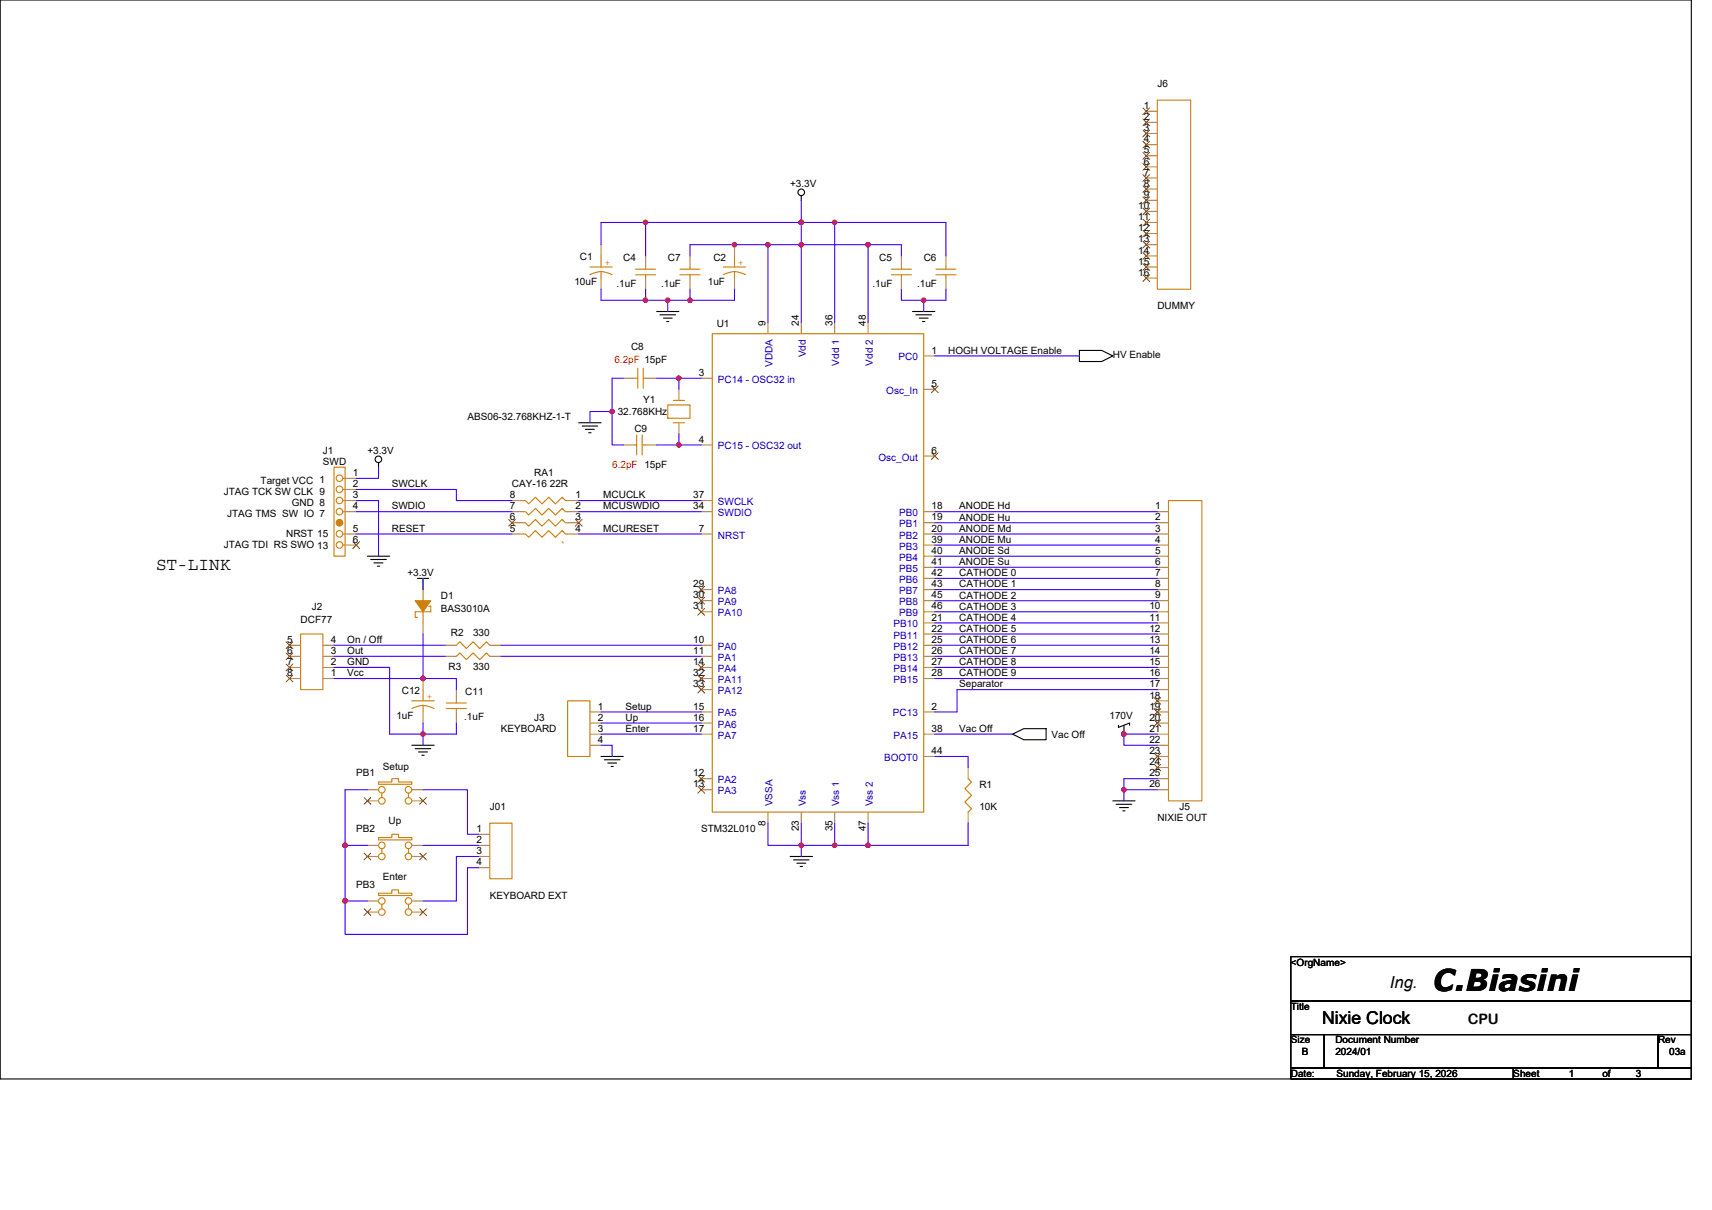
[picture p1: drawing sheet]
<svg xmlns="http://www.w3.org/2000/svg" width="297mm" height="210mm" viewBox="0 0 297 210" stroke-linecap="round" stroke-linejoin="round" font-family="sans-serif">
<g fill="none" stroke="#000" stroke-width=".19">
<path d="M0 0h293.5v187.2h-293.5zM139 34v.8M113.9 54.1h3.9M114.5 54.6h2.7M115.1 55.2h1.5M115.7 55.8h.4M158.3 54.1h3.9M158.9 54.6h2.7M159.5 55.2h1.5M160.1 55.8h.4M100.4 73.4h3.9M101 73.9h2.7"/>
<path d="M101.6 74.5h1.5M102.1 75.1h.4M187.3 60.8h3.9l1.9 1-1.9 .9h-3.9zM63.8 96.5h3.8M64.3 97.1h2.7M64.9 97.7h1.5M65.5 98.3h.4M65.7 80.3v.8M72.4 100.4h2M73.4 100.4v1.9M71.5 129.3h3.8M72 129.9h2.7"/>
<path d="M72.6 130.5h1.6M73.2 131.1h.4M104.3 131.3h3.8M104.9 131.8h2.7M105.4 132.4h1.6M106 133h.4M175.7 127.4l1.9-1h3.9v2h-3.9zM193.1 139h3.8M193.7 139.6h2.7M194.1 125.9v.3l1.9-.7v.4M195 125.9v1.5M137.1 148.6h3.9"/>
<path d="M137.7 149.2h2.7M138.3 149.8h1.5M138.8 150.4h.4M194.2 140.1h1.6M194.8 140.7h.4M224 166h69.5v7.7h-69.5zM224 173.7h69.5v5.8h-69.5zM224 179.5h5.8v5.8h-5.8zM229.8 179.5h57.9v5.8h-57.9zM287.7 179.5h5.8v5.8h-5.8zM224 185.3h38.6v1.9h-38.6zM262.6 185.3h30.9v1.9h-30.9z"/>
<circle cx="139" cy="33.4" r=".57"/>
<circle cx="65.7" cy="79.7" r=".57"/>
</g>
<g fill="none" stroke="#cc8006" stroke-width=".19">
<path d="M200.8 17.4h5.8v32.8h-5.8zM102.3 47.7a3.6 3.6 0 0 1 3.9 0M102.4 46.3h3.8M104.3 47.1v1.2M104.3 44.4v1.9M110.3 47.7h3.4M110.3 46.7h3.4M112 46.3v.4M112 47.7v.6M118 47.7h3.5M118 46.7h3.5M119.7 46.3v.4"/>
<path d="M119.7 47.7v.6M123.6 57.9h36.7v83h-36.7zM125.5 47.7a3.6 3.6 0 0 1 3.8 0M125.5 46.3h3.9M127.4 47.1v1.2M127.4 44.4v1.9M154.7 47.7h3.4M154.7 46.7h3.4M156.4 46.3v.4M156.4 47.7v.6M162.4 47.7h3.5M162.4 46.7h3.5"/>
<path d="M164.1 46.3v.4M164.1 47.7v.6M110.1 65.6h.6M110.1 77.2h.4M110.5 75.5v3.5M110.7 63.9v3.5M111.4 77.2h.6M111.4 75.5v3.5M111.6 65.6h.4M111.6 63.9v3.5M115.9 70.3h3.8v2.3h-3.8zM116.8 73.4h2"/>
<path d="M116.8 69.5h2M58 81.1h1.9v15.4h-1.9zM59.5 92.7h.4M59.5 88.8h.4M59.5 83h.4M59.5 84.9h.4M59.5 86.9h.4M59.5 94.6h.4M90.8 86.9h.4l.5 .5 1.2-1.1 1.1 1.1 1.2-1.1 1.2 1.1 1.1-1.1 .6 .6h.4M90.8 88.8h.4l.5 .6 1.2-1.2 1.1 1.2 1.2-1.2 1.2 1.2 1.1-1.2 .6 .6h.4M90.8 90.7h.4l.5 .6 1.2-1.2 1.1 1.2 1.2-1.2 1.2 1.2 1.1-1.2 .6 .6h.4M90.8 92.7h.4l.5 .5 1.2-1.1 1.1 1.1 1.2-1.1 1.2 1.1 1.1-1.1 .6 .6h.4"/>
<path d="M97.5 86.3l.2 .2M97.5 88.2l.2 .2M97.5 90.1l.2 .2M97.5 92.1l.2 .2M97.5 94l.2 .2M202.7 86.9h5.8v52.1h-5.8zM52.2 110h3.8v9.7h-3.8zM73.4 102.3v1.9M73.4 106.2v1.9M73.4 119.7v1.9M74.4 105.2h.3v1h-2.7v.9h.4M79.2 112l.6-.6 1.1 1.1 1.2-1.1 1.1 1.1 1.2-1.1 .6 .6"/>
<path d="M79.2 113.9l.6-.6 1.1 1.2 1.2-1.2 1.1 1.2 1.2-1.2 .6 .6M65.7 135.7h2.3v-.6h1.1v.6h2.4v.4h-5.8zM66.2 137.6v.8M70.9 137.6v.8M71.5 123a3.6 3.6 0 0 1 3.8 0M71.5 121.6h3.8M73.4 122.4v1.1M77.4 123h3.5M77.4 122h3.5M79.2 121.6v.4M79.2 123v.5M98.5 121.6h3.9v9.7h-3.9z"/>
<path d="M168 135.1l.6 .6-1.2 1.2 1.2 1.1-1.2 1.2 1.2 1.1-.6 .6M65.7 155h2.3v-.6h1.1v.6h2.4v.4h-5.8zM65.7 145.4h2.3v-.6h1.1v.6h2.4v.4h-5.8zM66.2 157v.7M66.2 147.3v.8M70.9 157v.7M70.9 147.3v.8M85 142.9h3.8v9.6h-3.8z"/>
<circle cx="58.9" cy="94.6" r=".57"/>
<circle cx="58.9" cy="84.9" r=".57"/>
<circle cx="58.9" cy="88.8" r=".57"/>
<circle cx="58.9" cy="83" r=".57"/>
<circle cx="58.9" cy="92.6" r=".57"/>
<circle cx="58.9" cy="86.9" r=".57"/>
<circle cx="66.2" cy="137.1" r=".57"/>
<circle cx="66.2" cy="139" r=".57"/>
<circle cx="70.9" cy="137.1" r=".57"/>
<circle cx="70.9" cy="139" r=".57"/>
<circle cx="66.2" cy="148.6" r=".57"/>
<circle cx="66.2" cy="156.4" r=".57"/>
<circle cx="66.2" cy="158.3" r=".57"/>
<circle cx="66.2" cy="146.7" r=".57"/>
<circle cx="70.9" cy="148.6" r=".57"/>
<circle cx="70.9" cy="156.4" r=".57"/>
<circle cx="70.9" cy="158.3" r=".57"/>
<circle cx="70.9" cy="146.7" r=".57"/>
</g>
<g fill="none" stroke="#a84" stroke-width=".19">
<path d="M198.9 19.3h1.9M198.9 21.2h1.9M198.9 23.2h1.9M198.9 25.1h1.9M198.9 27h1.9M198.9 29h1.9M198.9 30.9h1.9M198.9 32.8h1.9M198.9 34.8h1.9M198.9 36.7h1.9M198.9 38.6h1.9M104.3 48.3v1.9"/>
<path d="M104.3 42.5v1.9M112 44.4v1.9M112 48.3v1.9M119.7 44.4v1.9M119.7 48.3v1.9M127.4 48.3v1.9M127.4 42.5v1.9M133.2 56v1.9M139 56v1.9M144.8 56v1.9M150.6 56v1.9M156.4 44.4v1.9"/>
<path d="M156.4 48.3v1.9M164.1 44.4v1.9M164.1 48.3v1.9M198.9 40.5h1.9M198.9 42.5h1.9M198.9 44.4h1.9M198.9 46.3h1.9M198.9 48.3h1.9M108.1 65.6h2M108.1 77.2h2M112 65.6h1.9M112 77.2h1.9"/>
<path d="M117.8 73.4v1.9M117.8 67.6v1.9M121.7 65.6h1.9M121.7 77.2h1.9M160.3 61.8h1.9M160.3 67.6h1.9M160.3 79.1h1.9M59.9 83h1.9M59.9 84.9h1.9M59.9 86.9h1.9M59.9 88.8h1.9M59.9 92.7h1.9"/>
<path d="M59.9 94.6h1.9M88.8 92.7h2M88.8 90.7h2M88.8 88.8h2M88.8 86.9h2M98.5 86.9h1.9M98.5 88.8h1.9M98.5 90.7h1.9M98.5 92.7h1.9M121.7 92.7h1.9M121.7 88.8h1.9M121.7 86.9h1.9"/>
<path d="M160.3 88.8h1.9M160.3 90.7h1.9M160.3 92.7h1.9M160.3 94.6h1.9M160.3 96.5h1.9M160.3 98.4h1.9M200.8 88.8h1.9M200.8 90.7h1.9M200.8 92.7h1.9M200.8 94.6h1.9M200.8 96.5h1.9M200.8 98.4h1.9"/>
<path d="M50.2 112h2M50.2 113.9h2M50.2 115.8h2M50.2 117.8h2M56 117.8h2M56 115.8h2M56 113.9h2M56 112h2M73.4 100.4v1.9M73.4 108.1v1.9M73.4 117.8v1.9M77.3 112h1.9"/>
<path d="M77.3 113.9h1.9M79.2 119.7v1.9M85 112h1.9M85 113.9h1.9M121.7 112h1.9M121.7 113.9h1.9M121.7 115.8h1.9M121.7 102.3h1.9M121.7 104.2h1.9M121.7 106.2h1.9M121.7 117.8h1.9M121.7 119.7h1.9"/>
<path d="M160.3 108.1h1.9M160.3 110h1.9M160.3 112h1.9M160.3 113.9h1.9M160.3 115.8h1.9M160.3 117.8h1.9M160.3 100.4h1.9M160.3 102.3h1.9M160.3 104.2h1.9M160.3 106.2h1.9M200.8 100.4h1.9M200.8 102.3h1.9"/>
<path d="M200.8 104.2h1.9M200.8 106.2h1.9M200.8 108.1h1.9M200.8 110h1.9M200.8 112h1.9M200.8 113.9h1.9M200.8 115.8h1.9M200.8 117.8h1.9M200.8 119.7h1.9M63.8 137.1h1.9M63.8 139h1.9M71.5 139h1.9"/>
<path d="M71.5 137.1h1.9M73.4 123.5v2M79.2 123.5v2M102.4 123.5h1.9M102.4 125.5h1.9M102.4 127.4h1.9M102.4 129.3h1.9M121.7 135.1h1.9M121.7 137.1h1.9M121.7 123.5h1.9M121.7 125.5h1.9M121.7 127.4h1.9"/>
<path d="M160.3 123.5h1.9M160.3 127.4h1.9M160.3 131.3h1.9M168 133.2v1.9M200.8 121.6h1.9M200.8 123.5h1.9M200.8 125.5h1.9M200.8 127.4h1.9M200.8 129.3h1.9M200.8 131.3h1.9M200.8 133.2h1.9M200.8 135.1h1.9"/>
<path d="M200.8 137.1h1.9M63.8 156.4h1.9M63.8 158.3h1.9M63.8 146.7h1.9M63.8 148.6h1.9M71.5 158.3h1.9M71.5 156.4h1.9M71.5 148.6h1.9M71.5 146.7h1.9M83.1 144.8h1.9M83.1 146.7h1.9M83.1 148.6h1.9"/>
<path d="M83.1 150.6h1.9M133.2 140.9v2M139 140.9v2M144.8 140.9v2M150.6 140.9v2M168 140.9v2"/>
</g>
<g fill="none" stroke="#804000" stroke-width=".17">
<path d="M198.3 18.7l1.2 1.2M199.4 18.7l-1.1 1.2M198.3 20.7l1.2 1.1M198.3 22.6l1.2 1.1M198.3 24.5l1.2 1.2M198.3 26.5l1.2 1.1M198.3 28.4l1.2 1.1M198.3 30.3l1.2 1.2M198.3 32.2l1.2 1.2M198.3 34.2l1.2 1.1M198.3 36.1l1.2 1.2M198.3 38l1.2 1.2"/>
<path d="M198.3 40l1.2 1.1M199.4 20.7l-1.1 1.1M199.4 22.6l-1.1 1.1M199.4 24.5l-1.1 1.2M199.4 26.5l-1.1 1.1M199.4 28.4l-1.1 1.1M199.4 30.3l-1.1 1.2M199.4 32.2l-1.1 1.2M199.4 34.2l-1.1 1.1M199.4 36.1l-1.1 1.2M199.4 38l-1.1 1.2M199.4 40l-1.1 1.1"/>
<path d="M198.3 41.9l1.2 1.2M198.3 43.8l1.2 1.2M198.3 45.8l1.2 1.1M198.3 47.7l1.2 1.2M199.4 41.9l-1.1 1.2M199.4 43.8l-1.1 1.2M199.4 45.8l-1.1 1.1M199.4 47.7l-1.1 1.2M161.6 67l1.2 1.2M161.6 78.6l1.2 1.1M162.8 67l-1.2 1.2M162.8 78.6l-1.2 1.1"/>
<path d="M61.2 94l1.2 1.2M62.4 94l-1.2 1.2M88.3 90.1l1.1 1.2M89.4 90.1l-1.2 1.2M99.8 90.1l1.2 1.2M101 90.1l-1.2 1.2M49.7 111.4l1.1 1.2M49.7 113.3l1.1 1.2M49.7 115.3l1.1 1.1M49.7 117.2l1.1 1.1M50.8 111.4l-1.2 1.2M50.8 113.3l-1.2 1.2"/>
<path d="M50.8 115.3l-1.2 1.1M50.8 117.2l-1.2 1.1M121.1 115.3l1.2 1.1M121.1 101.7l1.2 1.2M121.1 103.7l1.2 1.1M121.1 105.6l1.2 1.2M121.1 117.2l1.2 1.1M121.1 119.1l1.2 1.2M122.2 115.3l-1.1 1.1M122.2 101.7l-1.1 1.2M122.2 103.7l-1.1 1.1M122.2 105.6l-1.1 1.2"/>
<path d="M122.2 117.2l-1.1 1.1M122.2 119.1l-1.1 1.2M63.2 138.4l1.1 1.2M64.3 138.4l-1.1 1.2M72.8 138.4l1.2 1.2M74 138.4l-1.2 1.2M121.1 134.6l1.2 1.1M121.1 136.5l1.2 1.1M122.2 134.6l-1.1 1.1M122.2 136.5l-1.1 1.1M200.2 121.1l1.2 1.1M200.2 123l1.2 1.1"/>
<path d="M200.2 124.9l1.2 1.2M200.2 130.7l1.2 1.2M200.2 132.6l1.2 1.2M201.4 121.1l-1.2 1.1M201.4 123l-1.2 1.1M201.4 124.9l-1.2 1.2M201.4 130.7l-1.2 1.2M201.4 132.6l-1.2 1.2M63.2 157.7l1.1 1.2M63.2 148.1l1.1 1.1M64.3 157.7l-1.1 1.2M64.3 148.1l-1.1 1.1"/>
<path d="M72.8 157.7l1.2 1.2M72.8 148.1l1.2 1.1M74 157.7l-1.2 1.2M74 148.1l-1.2 1.1"/>
</g>
<g fill="#cc8006" stroke="#cc8006" stroke-width=".19">
<path d="M72 104.2h2.7l-1.3 2z" fill-rule="evenodd"/>
<circle cx="58.9" cy="90.7" r=".57"/>
</g>
<g fill="none" stroke="#4200ff" stroke-width=".19">
<path d="M112 38.6h-7.7v3.9M112 38.6v5.8M112 38.6h27M139 38.6h5.8M139 34.8v3.8M139 38.6v3.9M144.8 38.6v17.4M144.8 38.6h19.3v5.8M104.3 50.2v1.9h7.7M112 50.2v1.9M112 52.1h3.9M115.9 52.1h3.8"/>
<path d="M115.9 52.1v2M119.7 50.2v1.9M127.4 50.2v1.9h-7.7M133.2 42.5h5.8M133.2 42.5h-13.5v1.9M133.2 42.5v13.5M139 42.5v13.5M139 42.5h11.6M150.6 42.5v13.5M150.6 42.5h5.8v1.9M156.4 50.2v1.9h7.7v-1.9M160.3 52.1v2"/>
<path d="M106.2 71.4v5.8h1.9M106.2 71.4h-3.8v2M108.1 65.6h-1.9v5.8M113.9 77.2h3.9M113.9 65.6h7.8M117.8 65.6v2M117.8 75.3v1.9M117.8 77.2h3.9M162.2 61.8h25.1M61.8 92.7h27M61.8 84.9h17.4v2h9.6M61.8 88.8h27"/>
<path d="M61.8 86.9h3.9v9.6M65.7 81.1v1.9h-3.9M100.4 86.9h21.3M100.4 92.7h21.3M100.4 88.8h21.3M162.2 88.8h38.6M162.2 90.7h38.6M162.2 92.7h38.6M162.2 94.6h38.6M162.2 96.5h38.6M162.2 98.4h38.6M58 115.8h9.6v11.6h5.8v1.9"/>
<path d="M58 112h19.3M58 113.9h19.3M58 117.8h15.4M73.4 100.4v1.9M73.4 110v7.8M73.4 117.8h5.8v1.9M86.9 112h34.8M86.9 113.9h34.8M162.2 100.4h38.6M162.2 102.3h38.6M162.2 104.2h38.6M162.2 106.2h38.6"/>
<path d="M162.2 108.1h38.6M162.2 110h38.6M162.2 112h38.6M162.2 113.9h38.6M162.2 115.8h38.6M162.2 117.8h38.6M200.8 119.7h-34.8v3.8h-3.8M63.8 137.1h-3.9v9.6M73.4 125.5v1.9h5.8v-1.9M73.4 137.1h7.7v7.7h2M104.3 129.3h1.9v2M104.3 127.4h17.4"/>
<path d="M104.3 123.5h17.4M104.3 125.5h17.4M162.2 127.4h13.5M162.2 131.3h5.8v1.9M195 137.1v1.9M195 137.1h5.8M200.8 127.4h-5.8v1.9h5.8M200.8 135.1h-5.8v2M59.9 146.7v9.7h3.9M59.9 146.7h3.9M73.4 146.7h9.7M83.1 150.6h-2v11.6h-21.2v-5.8"/>
<path d="M83.1 148.6h-3.9v7.8h-5.8M133.2 142.9v3.8h5.8v1.9M139 142.9v3.8h5.8M144.8 142.9v3.8M144.8 146.7h5.8M150.6 142.9v3.8M168 142.9v3.8h-17.4"/>
</g>
<g fill="#f00" stroke="#f00" stroke-width=".19">
<circle cx="139" cy="38.6" r=".38"/>
<circle cx="195" cy="127.4" r=".38"/>
<circle cx="73.4" cy="127.4" r=".38"/>
<circle cx="106.2" cy="71.4" r=".38"/>
<circle cx="115.8" cy="52.1" r=".38"/>
<circle cx="150.6" cy="146.7" r=".38"/>
<circle cx="144.8" cy="146.7" r=".38"/>
<circle cx="139" cy="146.7" r=".38"/>
<circle cx="160.3" cy="52.1" r=".38"/>
<circle cx="117.8" cy="65.6" r=".38"/>
<circle cx="117.8" cy="77.2" r=".38"/>
<circle cx="59.9" cy="156.3" r=".38"/>
<circle cx="59.9" cy="146.7" r=".38"/>
<circle cx="73.4" cy="117.7" r=".38"/>
<circle cx="195" cy="137" r=".38"/>
<circle cx="144.8" cy="38.6" r=".38"/>
<circle cx="112" cy="38.6" r=".38"/>
<circle cx="150.6" cy="42.5" r=".38"/>
<circle cx="139" cy="42.5" r=".38"/>
<circle cx="119.7" cy="52.1" r=".38"/>
<circle cx="133.2" cy="42.5" r=".38"/>
<circle cx="127.4" cy="42.5" r=".38"/>
<circle cx="112" cy="52.1" r=".38"/>
</g>
<text font-size="5.2" x="248.7" y="172">C.Biasini</text>
<g font-size="3.1">
<text x="27.1" y="99">ST-LINK</text>
<text x="229.4" y="177.7">Nixie Clock</text>
</g>
<text font-size="2.9" x="241.1" y="171.5">Ing.</text>
<text font-size="2.5" x="254.7" y="177.7">CPU</text>
<g font-size="1.7">
<text x="200.8" y="15">J6</text>
<text x="198.5" y="18.9">1</text>
<text x="198.5" y="20.8">2</text>
<text x="198.5" y="22.8">3</text>
<text x="198.5" y="24.7">4</text>
<text x="198.5" y="26.6">5</text>
<text x="198.5" y="28.6">6</text>
<text x="137.1" y="32.4">+3.3V</text>
<text x="198.5" y="30.5">7</text>
<text x="198.5" y="32.4">8</text>
<text x="198.5" y="34.4">9</text>
<text x="197.5" y="36.3">10</text>
<text x="197.5" y="38.2">11</text>
<text x="197.5" y="40.1">12</text>
<text x="100.6" y="45.2">C1</text>
<text x="108.1" y="45.4">C4</text>
<text x="115.9" y="45.4">C7</text>
<text x="123.8" y="45.4">C2</text>
<text x="152.5" y="45.4">C5</text>
<text x="160.3" y="45.4">C6</text>
<text x="197.5" y="42.1">13</text>
<text x="197.5" y="44">14</text>
<text x="197.5" y="45.9">15</text>
<text x="197.5" y="47.9">16</text>
<text x="99.6" y="49.4">10uF</text>
<text x="107" y="49.8">.1uF</text>
<text x="114.7" y="49.8">.1uF</text>
<text x="122.8" y="49.4">1uF</text>
<text x="151.4" y="49.8">.1uF</text>
<text x="159.1" y="49.8">.1uF</text>
<text x="200.8" y="53.7">DUMMY</text>
<text x="124.4" y="56.7">U1</text>
<text x="132.8" y="56.6" transform="rotate(-90 132.8 56.6)">9</text>
<text x="138.6" y="56.6" transform="rotate(-90 138.6 56.6)">24</text>
<text x="144.4" y="56.6" transform="rotate(-90 144.4 56.6)">36</text>
<text x="150.2" y="56.6" transform="rotate(-90 150.2 56.6)">48</text>
<text x="109.5" y="60.8">C8</text>
<text x="121.3" y="65.2">3</text>
<text x="161.6" y="61.4">1</text>
<text x="164.5" y="61.4">HOGH VOLTAGE Enable</text>
<text x="193.1" y="62.2">HV Enable</text>
<text x="111.6" y="69.9">Y1</text>
<text x="161.6" y="67.2">5</text>
<text x="81.1" y="73">ABS06-32.768KHZ-1-T</text>
<text x="107.2" y="72">32.768KHz</text>
<text x="110.1" y="74.9">C9</text>
<text x="121.3" y="76.8">4</text>
<text x="45.2" y="84">Target VCC 1</text>
<text x="56" y="78.8">J1</text>
<text x="56" y="80.7">SWD</text>
<text x="61.2" y="82.6">1</text>
<text x="63.8" y="78.8">+3.3V</text>
<text x="92.7" y="82.6">RA1</text>
<text x="161.6" y="78.7">6</text>
<text x="38.8" y="85.9">JTAG TCK SW CLK 9</text>
<text x="39.4" y="89.8">JTAG TMS SW IO 7</text>
<text x="50.6" y="87.8">GND 8</text>
<text x="61.2" y="84.5">2</text>
<text x="61.2" y="86.5">3</text>
<text x="61.2" y="88.4">4</text>
<text x="68" y="84.6">SWCLK</text>
<text x="68" y="88.4">SWDIO</text>
<text x="88.4" y="88.4">7</text>
<text x="88.4" y="86.5">8</text>
<text x="88.8" y="84.6">CAY-16 22R</text>
<text x="99.8" y="86.5">1</text>
<text x="99.8" y="88.4">2</text>
<text x="104.7" y="86.5">MCUCLK</text>
<text x="104.7" y="88.4">MCUSWDIO</text>
<text x="120.3" y="88.4">34</text>
<text x="120.3" y="86.5">37</text>
<text x="161.6" y="88.4">18</text>
<text x="166.4" y="88.4">ANODE Hd</text>
<text x="200.4" y="88.4">1</text>
<text x="38.8" y="95.2">JTAG TDI RS SWO 13</text>
<text x="49.7" y="93.2">NRST 15</text>
<text x="61.2" y="92.3">5</text>
<text x="61.2" y="94.2">6</text>
<text x="68" y="92.3">RESET</text>
<text x="88.4" y="92.3">5</text>
<text x="88.4" y="90.3">6</text>
<text x="99.8" y="90.3">3</text>
<text x="99.8" y="92.3">4</text>
<text x="104.7" y="92.3">MCURESET</text>
<text x="121.3" y="92.3">7</text>
<text x="161.6" y="90.3">19</text>
<text x="161.6" y="92.3">20</text>
<text x="161.6" y="94.2">39</text>
<text x="166.4" y="90.3">ANODE Hu</text>
<text x="166.4" y="92.3">ANODE Md</text>
<text x="166.4" y="94.2">ANODE Mu</text>
<text x="200.4" y="90.3">2</text>
<text x="200.4" y="92.3">3</text>
<text x="200.4" y="94.2">4</text>
<text x="70.7" y="100">+3.3V</text>
<text x="120.3" y="101.9">29</text>
<text x="161.6" y="96.1">40</text>
<text x="161.6" y="98">41</text>
<text x="161.6" y="100">42</text>
<text x="161.6" y="101.9">43</text>
<text x="166.4" y="96.1">ANODE Sd</text>
<text x="166.4" y="98.1">ANODE Su</text>
<text x="166.4" y="100">CATHODE 0</text>
<text x="166.4" y="101.9">CATHODE 1</text>
<text x="200.4" y="96.1">5</text>
<text x="200.4" y="98">6</text>
<text x="200.4" y="100">7</text>
<text x="200.4" y="101.9">8</text>
<text x="54.1" y="105.8">J2</text>
<text x="76.5" y="103.9">D1</text>
<text x="76.5" y="106.2">BAS3010A</text>
<text x="120.3" y="103.8">30</text>
<text x="120.3" y="105.8">31</text>
<text x="161.6" y="103.8">45</text>
<text x="161.6" y="105.8">46</text>
<text x="161.6" y="107.7">21</text>
<text x="166.4" y="103.9">CATHODE 2</text>
<text x="166.4" y="105.8">CATHODE 3</text>
<text x="166.4" y="107.7">CATHODE 4</text>
<text x="199.4" y="105.8">10</text>
<text x="199.4" y="107.7">11</text>
<text x="200.4" y="103.8">9</text>
<text x="49.8" y="111.6">5</text>
<text x="49.8" y="113.5">6</text>
<text x="52.2" y="108.1">DCF77</text>
<text x="57.4" y="113.5">3</text>
<text x="57.4" y="111.6">4</text>
<text x="60.3" y="111.6">On / Off</text>
<text x="60.3" y="113.5">Out</text>
<text x="78.2" y="110.4">R2</text>
<text x="82.1" y="110.4">330</text>
<text x="120.3" y="111.6">10</text>
<text x="120.3" y="113.5">11</text>
<text x="161.6" y="109.6">22</text>
<text x="161.6" y="111.6">25</text>
<text x="161.6" y="113.5">26</text>
<text x="166.4" y="109.6">CATHODE 5</text>
<text x="166.4" y="111.6">CATHODE 6</text>
<text x="166.4" y="113.5">CATHODE 7</text>
<text x="199.4" y="109.6">12</text>
<text x="199.4" y="111.6">13</text>
<text x="199.4" y="113.5">14</text>
<text x="49.8" y="115.4">7</text>
<text x="49.8" y="117.3">8</text>
<text x="57.4" y="117.3">1</text>
<text x="57.4" y="115.4">2</text>
<text x="60.3" y="115.4">GND</text>
<text x="60.3" y="117.4">Vcc</text>
<text x="77.8" y="116.2">R3</text>
<text x="82.1" y="116.2">330</text>
<text x="120.3" y="115.4">14</text>
<text x="120.3" y="117.3">32</text>
<text x="120.3" y="119.3">33</text>
<text x="161.6" y="115.4">27</text>
<text x="161.6" y="117.3">28</text>
<text x="166.4" y="115.4">CATHODE 8</text>
<text x="166.4" y="117.4">CATHODE 9</text>
<text x="166.4" y="119.3">Separator</text>
<text x="199.4" y="115.4">15</text>
<text x="199.4" y="117.3">16</text>
<text x="199.4" y="119.3">17</text>
<text x="68.8" y="124.7">1uF</text>
<text x="69.7" y="120.5">C12</text>
<text x="80.5" y="124.9">.1uF</text>
<text x="80.7" y="120.6">C11</text>
<text x="92.7" y="125.1">J3</text>
<text x="103.7" y="123.1">1</text>
<text x="103.7" y="125.1">2</text>
<text x="108.5" y="123.2">Setup</text>
<text x="108.5" y="125.1">Up</text>
<text x="120.3" y="123.1">15</text>
<text x="120.3" y="125.1">16</text>
<text x="161.6" y="123.1">2</text>
<text x="192.5" y="124.7">170V</text>
<text x="199.4" y="121.2">18</text>
<text x="199.4" y="123.1">19</text>
<text x="199.4" y="125.1">20</text>
<text x="86.9" y="127">KEYBOARD</text>
<text x="103.7" y="127">3</text>
<text x="103.7" y="128.9">4</text>
<text x="108.5" y="127">Enter</text>
<text x="120.3" y="127">17</text>
<text x="161.6" y="130.9">44</text>
<text x="161.6" y="127">38</text>
<text x="166.4" y="127">Vac Off</text>
<text x="182.5" y="128">Vac Off</text>
<text x="199.4" y="127">21</text>
<text x="199.4" y="128.9">22</text>
<text x="199.4" y="130.9">23</text>
<text x="61.8" y="134.7">PB1</text>
<text x="66.4" y="133.6">Setup</text>
<text x="120.3" y="134.7">12</text>
<text x="120.3" y="136.7">13</text>
<text x="169.9" y="136.7">R1</text>
<text x="199.4" y="132.8">24</text>
<text x="199.4" y="134.7">25</text>
<text x="199.4" y="136.7">26</text>
<text x="67.4" y="143">Up</text>
<text x="85" y="140.5">J01</text>
<text x="132.8" y="143.3" transform="rotate(-90 132.8 143.3)">8</text>
<text x="169.9" y="140.5">10K</text>
<text x="200.8" y="142.5">NIXIE OUT</text>
<text x="204.7" y="140.5">J5</text>
<text x="61.8" y="144.4">PB2</text>
<text x="82.7" y="144.4">1</text>
<text x="82.7" y="146.3">2</text>
<text x="82.7" y="148.2">3</text>
<text x="121.7" y="144.4">STM32L010</text>
<text x="138.6" y="144.2" transform="rotate(-90 138.6 144.2)">23</text>
<text x="144.4" y="144.2" transform="rotate(-90 144.4 144.2)">35</text>
<text x="150.2" y="144.2" transform="rotate(-90 150.2 144.2)">47</text>
<text x="61.8" y="154.1">PB3</text>
<text x="66.4" y="152.7">Enter</text>
<text x="82.7" y="150.2">4</text>
<text x="85" y="156">KEYBOARD EXT</text>
<text x="224" y="167.6">&lt;OrgName&gt;</text>
<text x="224" y="175.3">Title</text>
<text x="224" y="181.1">Size</text>
<text x="225.9" y="183">B</text>
<text x="231.7" y="181.1">Document Number</text>
<text x="231.7" y="183">2024/01</text>
<text x="287.7" y="181.1">Rev</text>
<text x="289.6" y="183">03a</text>
<text x="224" y="186.9">Date:</text>
<text x="231.9" y="186.9">Sunday, February 15, 2026</text>
<text x="262.6" y="186.9">Sheet</text>
<text x="272.2" y="186.9">1</text>
<text x="278" y="186.9">of</text>
<text x="283.8" y="186.9">3</text>
</g>
<g font-size="1.7" fill="#cc8006">
<text x="104.9" y="46">+</text>
<text x="128" y="46">+</text>
<text x="74" y="121.3">+</text>
</g>
<g font-size="1.7" fill="#f00">
<text x="106.6" y="62.9">6.2pF 15pF</text>
<text x="106.2" y="81.3">6.2pF 15pF</text>
</g>
<g font-size="1.7" fill="#00c">
<text x="134" y="63.7" transform="rotate(-90 134 63.7)">VDDA</text>
<text x="139.8" y="62" transform="rotate(-90 139.8 62)">Vdd</text>
<text x="145.6" y="63.5" transform="rotate(-90 145.6 63.5)">Vdd 1</text>
<text x="151.4" y="63.5" transform="rotate(-90 151.4 63.5)">Vdd 2</text>
<text x="155.9" y="62.5">PC0</text>
<text x="124.6" y="66.4">PC14 - OSC32 in</text>
<text x="153.8" y="68.3">Osc_In</text>
<text x="124.6" y="78">PC15 - OSC32 out</text>
<text x="152.4" y="79.9">Osc_Out</text>
<text x="124.6" y="89.6">SWDIO</text>
<text x="124.6" y="87.7">SWCLK</text>
<text x="156" y="89.6">PB0</text>
<text x="124.6" y="93.5">NRST</text>
<text x="156" y="91.5">PB1</text>
<text x="156" y="93.5">PB2</text>
<text x="156" y="95.4">PB3</text>
<text x="156" y="97.3">PB4</text>
<text x="156" y="99.2">PB5</text>
<text x="156" y="101.2">PB6</text>
<text x="124.6" y="103.1">PA8</text>
<text x="124.6" y="105">PA9</text>
<text x="124.6" y="107">PA10</text>
<text x="156" y="103.1">PB7</text>
<text x="156" y="105">PB8</text>
<text x="156" y="107">PB9</text>
<text x="124.6" y="112.8">PA0</text>
<text x="155" y="108.9">PB10</text>
<text x="155" y="110.8">PB11</text>
<text x="155" y="112.8">PB12</text>
<text x="124.6" y="114.7">PA1</text>
<text x="124.6" y="116.6">PA4</text>
<text x="124.6" y="118.5">PA11</text>
<text x="155" y="114.7">PB13</text>
<text x="155" y="116.6">PB14</text>
<text x="155" y="118.5">PB15</text>
<text x="124.6" y="124.3">PA5</text>
<text x="124.6" y="120.5">PA12</text>
<text x="154.9" y="124.3">PC13</text>
<text x="124.6" y="126.3">PA6</text>
<text x="124.6" y="128.2">PA7</text>
<text x="155" y="128.2">PA15</text>
<text x="124.6" y="135.9">PA2</text>
<text x="124.6" y="137.8">PA3</text>
<text x="153.4" y="132.1">BOOT0</text>
<text x="134" y="140" transform="rotate(-90 134 140)">VSSA</text>
<text x="139.8" y="140" transform="rotate(-90 139.8 140)">Vss</text>
<text x="145.6" y="140" transform="rotate(-90 145.6 140)">Vss 1</text>
<text x="151.4" y="140" transform="rotate(-90 151.4 140)">Vss 2</text>
</g>
</svg>
